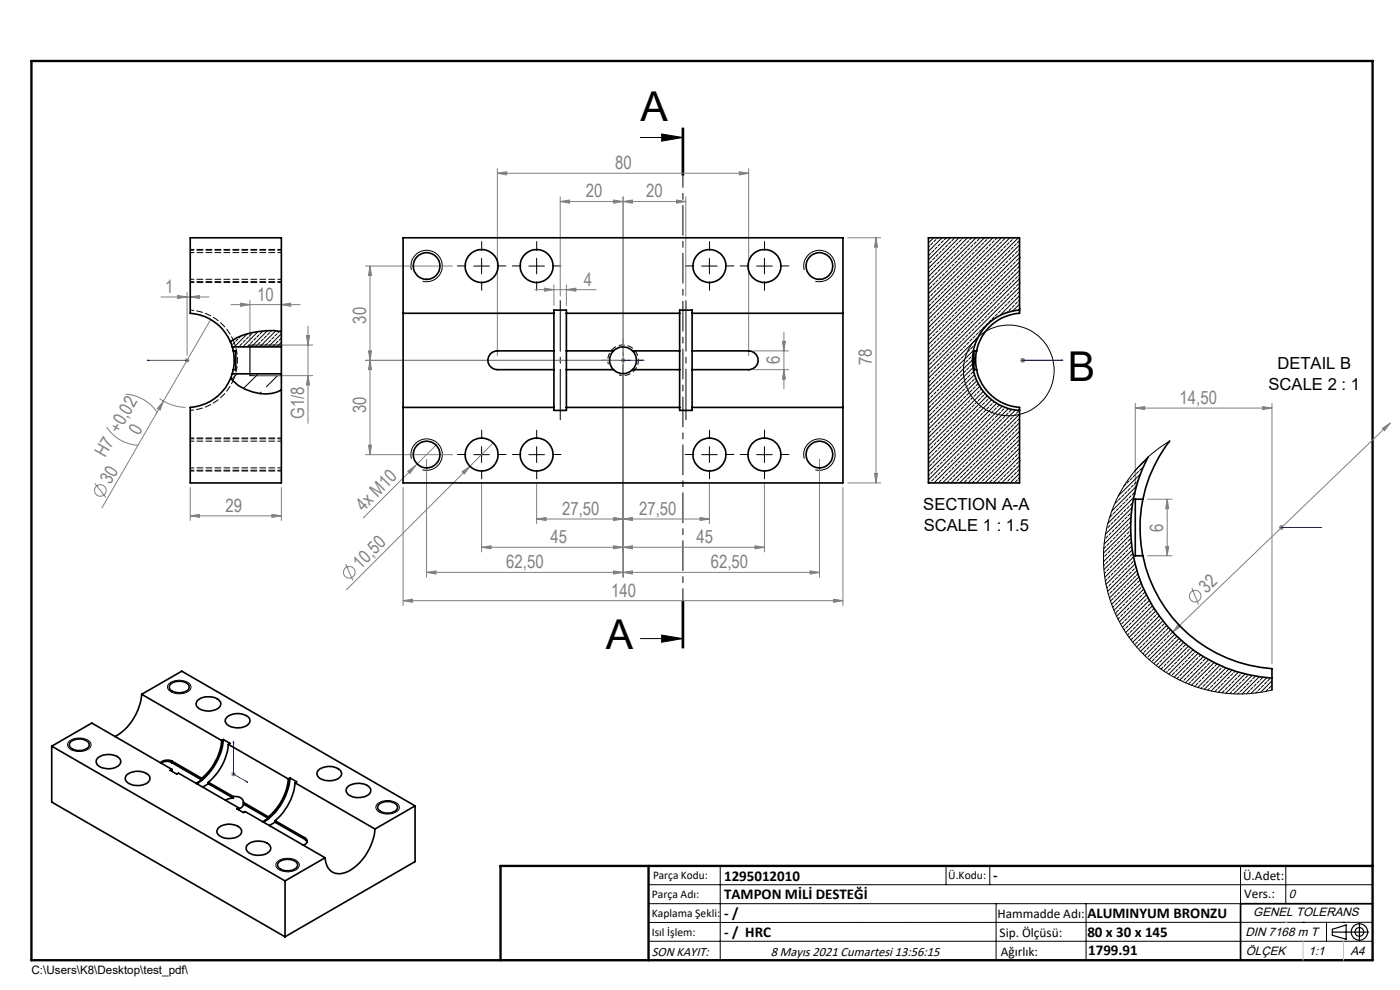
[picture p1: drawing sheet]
<svg xmlns="http://www.w3.org/2000/svg" width="297mm" height="210mm" viewBox="0 0 297 210" stroke-linecap="round" stroke-linejoin="round" font-family="sans-serif">
<g fill="none" stroke="#808080" stroke-width=".21">
<path d="M105.5 36.8l2-.4v.7zM105.5 35.8v39.6M105.5 36.8h53.3M156.8 36.4l2 .4-2 .3zM158.8 35.8v39.6M77.5 56.4h18.5M78.5 56.4v40M78.5 56.4l.3 2h-.6zM118.9 42.7l1.9-.3v.7zM118.9 41.8v21M130.2 42.4l2 .3-2 .4zM132.2 42.7l2-.3v.7z"/>
<path d="M132.2 41.8v33.6M143.5 42.4l2 .3-2 .4zM145.5 42.7h-26.6M145.5 41.8v21M179.8 50.4h7M185.8 50.4l.4 2h-.7zM185.8 50.4v52M34.1 63h10.2M37.7 62.7l2 .3-2 .3zM39.2 76.4h1M39.3 76.1l.7 .7M39.7 62v13.4"/>
<path d="M39.7 75.9v1M40 76.1l-.7 .7M40.4 63l1.9-.3v.6zM44.7 67.8l-10 17.3M49 64.6h14.7M51 64.3l2 .3-2 .4zM53 63.6v8.6M54 73.2h12.4M54 79.7h12.4M59.7 64.6l2-.3v.7zM59.7 63.6v8.6M65 71.2h.7l-.4 2z"/>
<path d="M65.3 69.2v20.6M65.3 79.7l.4 2h-.7zM77.5 76.4h53.7M78.2 74.4h.6l-.3 2zM78.5 76.4l.3 2h-.6zM113.5 61.4h13M115.5 61.1l2 .3-2 .4zM117.5 60.5v4.3M120.2 61.4l2-.3v.7zM120.2 60.5v4.3M131.7 76.4h1M131.8 76.1l.7 .7"/>
<path d="M132.2 77.4v45M132.2 75.9v1M132.5 76.1l-.7 .7M159.8 78.4h7.5M159.8 74.4h7.5M166 72.4h.6l-.3 2zM166.3 78.4l.3 2h-.6zM166.3 70.4v12M216.5 76.4h1M216.6 76.1l.7 .7M217 75.9v1M217.3 76.1l-.7 .7"/>
<path d="M22.6 90.6a8.5 8.5 0 0 0 6.8 3.9M26.6 83.6a8.6 8.6 0 0 1 6.8 3.9M33.8 84.6l.4 .2a10.1 10.1 0 0 0 5.2 1.6M34.7 85.1l-.7 1.9-.6-.3zM34.7 85.1l-13.1 22.6M77.5 96.4h18.5M78.2 94.4h.6l-.3 2zM86.5 100l1.7-1.2-1.2 1.6zM90.5 97.4v25M92.9 94.1l-15.9 15.8M99.7 98.9l-26.2 26.2M104.6 93.9l-4.9 5"/>
<path d="M173.8 97.4v25M240.8 86.6l2.1-.4v.7zM240.8 85.6v19.3M240.8 86.6h29M267.9 86.2l1.9 .4-1.9 .3zM269.8 85.6v55.2M293.3 90.9l1.6-1.2-1.2 1.7zM294.9 89.7l-46.1 44.4M20.1 102.5l2.3 3M40.4 109.4l1.9-.3v.6zM40.4 103.4v7M40.4 109.4h19.3"/>
<path d="M57.7 109.1l2 .3-2 .3zM59.7 103.4v7M73.3 119.7l1.6 3.4M85.5 103.4v25M98 100.1l1.7-1.2-1.2 1.6zM102.2 116.1l2-.3v.6zM102.2 102.6v14.5M102.2 116.1h60M113.8 110.1l2.1-.3v.6zM113.8 102.6v8.5M130.2 115.8l2 .3-2 .3zM130.2 109.8l2 .3-2 .3z"/>
<path d="M132.2 110.1l2-.3v.6zM132.2 116.1l2-.3v.6zM148.5 109.8l2 .3-2 .3zM150.5 110.1h-36.7M150.5 102.6v8.5M160.2 115.8l2 .3-2 .3zM162.2 102.6v14.5M178.8 103.4v25M179.8 102.4h7M185.5 100.4h.7l-.4 2zM243.5 117.9h5.1M243.5 105.9h5.1"/>
<path d="M247.3 115.9h.6l-.3 2zM247.6 105.9v12M247.6 105.9l.3 2h-.6zM271.4 111.9h.9M271.5 111.5l.7 .7M271.9 111.4v1M272.2 111.5l-.7 .7M85.5 127.4l2-.3v.7zM85.5 127.4h93.3M90.5 121.4l2-.3v.7zM90.5 121.4h83.3M130.2 121.1l2 .3-2 .4z"/>
<path d="M132.2 121.4l2-.3v.7zM171.8 121.1l2 .3-2 .4zM176.8 127.1l2 .3-2 .4zM250 132.5l.4 .4-1.6 1.2zM252.8 124.7l1.4 3.5M49 164.2h1M49.2 163.9l.7 .7M49.5 163.7v1M49.9 163.9l-.7 .7"/>
<circle cx="21.3" cy="104" r="1.24"/>
<circle cx="74.1" cy="121.4" r="1.23"/>
<circle cx="253.5" cy="126.5" r="1.22"/>
</g>
<g fill="none" stroke="#000" stroke-width=".21">
<path d="M135.9 29.2h9M140.4 28.4l4.5 .8-4.5 .7zM144.7 27.2v10M144.9 27.2v10M145.1 27.2v10M87.3 57.3a3.3 3.3 0 0 1 2.9-4.2 3.3 3.3 0 0 1 3.6 3.6 3.3 3.3 0 0 1-4.2 2.9M100.5 56.4h3.3M102.2 54.8v3.3M112.2 56.4h3.3M113.8 54.8v3.3M148.8 56.4h3.4M150.5 54.8v3.3"/>
<path d="M160.5 56.4h3.3M162.2 54.8v3.3M170.6 57.3a3.3 3.3 0 0 1 2.9-4.2 3.3 3.3 0 0 1 3.7 3.6 3.3 3.3 0 0 1-4.2 2.9M53 79.7h6.7M53 73.2h6.7M87.3 97.3a3.3 3.3 0 0 1 2.9-4.2 3.3 3.3 0 0 1 3.6 3.6 3.3 3.3 0 0 1-4.2 3M100.5 96.4h3.3M102.2 94.7v3.4M112.2 96.4h3.3M113.8 94.7v3.4M148.8 96.4h3.4M150.5 94.7v3.4"/>
<path d="M160.5 96.4h3.3M162.2 94.7v3.4M170.6 97.3a3.3 3.3 0 0 1 2.9-4.2 3.3 3.3 0 0 1 3.7 3.6 3.3 3.3 0 0 1-4.2 3M135.9 135.5h9M140.4 134.7l4.5 .8-4.5 .7zM144.7 127.5v10M144.9 127.5v10M145.1 127.5v10zM14.7 157.2a3.5 3.5 0 0 1 4.5 .3 1.16 1.16 0 0 1-1 1.7 3.3 3.3 0 0 1-3.7-.8 .93 .93 0 0 1 .2-1.2zM36 144.9a3.5 3.5 0 0 1 4.4 .4 1.16 1.16 0 0 1-1 1.6 3.4 3.4 0 0 1-3.7-.7 .9 .9 0 0 1 .3-1.3zM80.2 170.4a3.5 3.5 0 0 1 4.4 .4 1.14 1.14 0 0 1-1 1.6 3.4 3.4 0 0 1-3.7-.7 .97 .97 0 0 1 .3-1.3zM58.9 182.7a3.4 3.4 0 0 1 4.5 .3 1.39 1.39 0 0 1-1.4 1.8 2.98 2.98 0 0 1-3.5-1.1 .91 .91 0 0 1 .4-1z"/>
<path d="M137.6 187.7h153.6M137.6 191.7h153.6M137.6 199.7h153.6M152.8 183.7v20M200.7 183.7v4M210 183.7v4M211.3 191.7v12M230.4 191.7v12M263.2 183.7v20M272.8 183.7v8M276.4 195.6h.1M281.4 195.6v4.1"/>
<path d="M285 195.6h.1M291.2 195.6l-153.6 .1"/>
<circle cx="214" cy="78.6" r="9.6"/>
</g>
<g fill="none" stroke="#000" stroke-width=".25">
<path d="M53 73.2v6.5M282.6 197.7h7.8M282.6 197.1l3-.9v3l-3-.8zM288.4 195.8v3.8M106.2 203.7h185"/>
<circle cx="288.4" cy="197.7" r="1.74"/>
<circle cx="288.4" cy="197.7" r=".93"/>
</g>
<path d="M131.3 79.5a3.2 3.2 0 0 0 4.1-2.8 3.2 3.2 0 0 0-3.5-3.5 3.2 3.2 0 0 0-2.8 4" fill="none" stroke="#000" stroke-width=".21" stroke-dasharray="1.3 .6" stroke-dashoffset=".7" stroke-linecap="butt"/>
<g fill="none" stroke="#00f" stroke-width=".21">
<path d="M31.2 76.4h.4h-.4M31.2 76.4h8.5M39.6 76.4h.2zM39.7 76.4h.1M132.1 76.4h.2zM132.2 76.4h.1M132.2 76.4h4.2M136.4 76.4h-.4h.4M216.9 76.4h.2zM217 76.4h.1M217 76.4h8.5M225.5 76.4h-.5h.5"/>
<path d="M271.7 111.9h.3zM271.9 111.9h.1M271.9 111.9h8.4M280.3 111.9h-.4h.4M49.5 157.3l.1 .4-.1-.1zM49.5 157.3v6.9l3 1.7M52.2 165.7l.3 .2-.3-.1z"/>
</g>
<g fill="none" stroke="#000" stroke-width=".21" stroke-dasharray="15.2 1.3 1.3 1.3">
<path d="M98.9 56.4h-1.9M102.2 53.1v-1.9M102.2 59.7v1.9M105.5 56.4h1.9M110.5 56.4h-1.8M113.9 53.1v-1.9M113.9 59.7v1.9M117.2 56.4h1.8M147.2 56.4h-1.8M150.5 53.1v-1.9M150.5 59.7v1.9M153.9 56.4h1.8"/>
<path d="M158.9 56.4h-1.9M162.2 53.1v-1.9M162.2 59.7v1.9M165.5 56.4h1.9M98.9 96.4h-1.9M102.2 93.1v-1.9M102.2 99.7v1.9M105.5 96.4h1.9M110.5 96.4h-1.8M113.9 93.1v-1.9M113.9 99.7v1.9M117.2 96.4h1.8"/>
<path d="M147.2 96.4h-1.8M150.5 93.1v-1.9M150.5 99.7v1.9M153.9 96.4h1.8M158.9 96.4h-1.9M162.2 93.1v-1.9M162.2 99.7v1.9M165.5 96.4h1.9"/>
</g>
<path d="M128.9 76.4h-1.2M132.2 73.1v-1.2M132.2 79.7v1.2M135.5 76.4h1.2" fill="none" stroke="#808000" stroke-width=".21" stroke-dasharray="15.2 1.3 1.3 1.3"/>
<path d="M130.5 76.4h3.3M132.2 74.7v3.4" fill="none" stroke="#808000" stroke-width=".21"/>
<path d="M40.4 59.7h19.3M59.7 53.1h-19.3M40.4 99.7h19.3M59.7 93.1h-19.3" fill="none" stroke="#000" stroke-width=".21" stroke-dasharray="1.3 .6" stroke-dashoffset=".5"/>
<path d="M118.9 63.8v25.3M145.5 63.8v25.3" fill="none" stroke="#000" stroke-width=".21" stroke-dasharray="15.2 1.3 1.3 1.3" stroke-dashoffset="4.5"/>
<path d="M144.9 27.2v110.3" fill="none" stroke="#000" stroke-width=".21" stroke-dasharray="6.3 1.3 1.3 1.3" stroke-dashoffset="3.9"/>
<path d="M291.2 191.7h-28v12" fill="none" stroke="#000" stroke-width=".35"/>
<path d="M6.7 12.9h284.5v190.8h-284.5zM137.6 183.7v20M291.2 183.7h-185v20" fill="none" stroke="#000" stroke-width=".5"/>
<path d="M276.4 199.7v4M285 199.7v4" fill="none" stroke="#c0c0c0" stroke-width=".21"/>
<path d="M272.8 195.6h.1" fill="none" stroke="#c0c0c0" stroke-width=".25"/>
<path d="M140.4 28.4l4.5 .8-4.5 .7zM140.4 134.7l4.5 .8-4.5 .7z" fill="#000"/>
<g fill="#00f">
<path d="M136 76.4h.4zM132.1 76.4h.2z"/>
<path d="M271.7 111.9h.3zM279.9 111.9h.4zM271.7 111.9h.3zM279.9 111.9h.4zM52.2 165.7l.3 .2-.3-.1zM49.5 157.3l.1 .4-.1-.1z"/>
<path d="M216.9 76.4h.2zM225 76.4h.5zM216.9 76.4h.2zM225 76.4h.5z"/>
<path d="M39.6 76.4h.2zM31.2 76.4h.4z"/>
</g>
<g fill="#808080">
<path d="M98 100.1l1.7-1.2-1.2 1.6z"/>
<path d="M86.5 100l1.7-1.2-1.2 1.6z"/>
<path d="M34.7 85.1l-.7 1.9-.6-.3z"/>
<path d="M130.2 42.4l2 .3-2 .4zM118.9 42.7l1.9-.3v.7zM130.2 109.8l2 .3-2 .3zM113.8 110.1l2.1-.3v.6zM40.4 63l1.9-.3v.6zM37.7 62.7l2 .3-2 .3zM59.7 64.6l2-.3v.7zM51 64.3l2 .3-2 .4z"/>
<path d="M115.5 61.1l2 .3-2 .4zM120.2 61.4l2-.3v.7zM85.5 127.4l2-.3v.7zM176.8 127.1l2 .3-2 .4zM132.2 42.7l2-.3v.7zM143.5 42.4l2 .3-2 .4zM102.2 116.1l2-.3v.6zM130.2 115.8l2 .3-2 .3zM132.2 110.1l2-.3v.6zM148.5 109.8l2 .3-2 .3zM132.2 116.1l2-.3v.6zM160.2 115.8l2 .3-2 .3zM90.5 121.4l2-.3v.7zM130.2 121.1l2 .3-2 .4zM132.2 121.4l2-.3v.7zM171.8 121.1l2 .3-2 .4z"/>
<path d="M105.5 36.8l2-.4v.7zM156.8 36.4l2 .4-2 .3z"/>
<path d="M240.8 86.6l2.1-.4v.7zM267.9 86.2l1.9 .4-1.9 .3z"/>
<path d="M293.3 90.9l.4 .5 1.2-1.7zM250 132.5l-1.2 1.6 1.6-1.2z"/>
<path d="M185.5 100.4h.7l-.4 2zM185.8 50.4l.4 2h-.7zM78.2 74.4h.6l-.3 2zM78.5 56.4l.3 2h-.6z"/>
<path d="M247.3 115.9h.6l-.3 2zM247.6 105.9l.3 2h-.6z"/>
<path d="M166.3 78.4l.3 2h-.6zM166 72.4h.6l-.3 2z"/>
<path d="M78.5 76.4l.3 2h-.6zM78.2 94.4h.6l-.3 2zM65 71.2h.7l-.4 2zM65.3 79.7l.4 2h-.7z"/>
<path d="M40.4 109.4l1.9-.3v.6zM57.7 109.1l2 .3-2 .3z"/>
</g>
<g fill="none" stroke="#000" stroke-width=".35">
<path d="M48.9 72.5a10.1 10.1 0 0 0-8.5-6v-16.1h19.3v23.2M48.9 72.5l.4 1.1M49.3 79.3l-.4 .9M49.3 73.6l.2 .8M49.3 73.6h10.4M49.3 79.3h10.4M49.5 74.4h.5v4h-.5M49.5 78.4l-.2 .9M49.5 74.4a11.2 11.2 0 0 1 0 4M59.7 70.3a15.1 15.1 0 0 0-10.8 2.2M59.7 79.3v23.1h-19.3v-16a10 10 0 0 0 8.5-6.2M59.7 73.6v5.7"/>
<path d="M85.5 66.5v19.9M85.5 66.5v-16.1h93.3v16.1M85.5 66.5h32M117.5 66.5v7.9M117.5 74.4h-12a1.99 1.99 0 0 0-2 2 1.99 1.99 0 0 0 2 2h12M117.5 78.4v8M117.5 66.5v-.7h2.7v.7M117.5 74.4v4M120.2 78.4v8M120.2 66.5v7.9M120.2 74.4v4M120.2 66.5h24"/>
<path d="M120.2 74.4h9.9M120.2 78.4h9.9M130.1 78.4a2.81 2.81 0 0 0 4.1 0M130.1 74.4a2.85 2.85 0 0 1 4.1 0M130.1 74.4a2.85 2.85 0 0 0 0 4M134.2 74.4a2.85 2.85 0 0 1 0 4M134.2 74.4h10M134.2 78.4h10M144.2 78.4v8M144.2 66.5v7.9M144.2 66.5v-.7h2.6v.7M144.2 74.4v4"/>
<path d="M146.8 74.4h12a1.99 1.99 0 0 1 2 2 1.99 1.99 0 0 1-2 2h-12M146.8 66.5v7.9M146.8 78.4v8M146.8 74.4v4M146.8 66.5h32M178.8 66.5v19.9M207.2 74.4a9.9 9.9 0 0 1 9.1-7.9v-16.1h-19.3v52h19.3v-16a10 10 0 0 1-9.1-8M207.2 74.4a9.5 9.5 0 0 0 0 4M207.2 74.4h-.6v4h.6M216.3 65.8a10.7 10.7 0 0 0-10 10.6 10.7 10.7 0 0 0 10 10.7M48.9 80.2a9.7 9.7 0 0 0 9.8 3l1-.5M85.5 86.4v16h93.3v-16"/>
<path d="M85.5 86.4h32M117.5 86.4v.7h2.7v-.7M120.2 86.4h24M144.2 86.4v.7h2.6v-.7M146.8 86.4h32M243.6 96.9a32 32 0 0 0 26.2 47M248.1 93.5a30.1 30.1 0 0 0-5.6 12.4M242.5 117.9a29.9 29.9 0 0 0 27.3 23.9v4.6M242.5 105.9a30.2 30.2 0 0 0 0 12M242.5 105.9h-1.7v12h1.7M11 158.3v11.8l49.5 28.6M11 158.3l49.5 28.6"/>
<path d="M11 158.3l8.5-4.9 16.9 9.8M15.1 157.3a2.78 2.78 0 0 1 3.8 .5v.2a2.04 2.04 0 0 1-2.5 1.2 1.45 1.45 0 0 1-1.7-1.4zM30.1 147.3a11.7 11.7 0 0 1-5.7 8.9M30.1 147.3l16.9 9.8M30.1 147.3l8.5-4.9 49.5 28.5M36.1 145.3a3 3 0 0 1 3.9 0 1.12 1.12 0 0 1-1.2 1.6 2.65 2.65 0 0 1-2.9-.9zM42 148.5a3.8 3.8 0 0 1 4.6 .2 1.23 1.23 0 0 1-1 1.9 3.6 3.6 0 0 1-3.9-.8l-.1-.5zM47 157.1a12.2 12.2 0 0 1-4.2 8M47.4 156.9a12.7 12.7 0 0 1-5.6 9.4M47.4 156.9l1.4 .8-.4 .2M47.4 156.9l-.4 .2M48.2 152.1a3.8 3.8 0 0 1 4.6 .2 1.26 1.26 0 0 1-1 1.9 3.4 3.4 0 0 1-4-1.1 1.06 1.06 0 0 1 .4-1z"/>
<path d="M48.4 157.9a11.8 11.8 0 0 1-4.2 8M48.4 157.9l12.8 7.3M20.8 160.8a3.8 3.8 0 0 1 4.6 .1 1.27 1.27 0 0 1-1 1.9 3.6 3.6 0 0 1-3.9-.7l-.1-.3a.93 .93 0 0 1 .4-1zM27 164.3a3.7 3.7 0 0 1 4.6 .2 1.23 1.23 0 0 1-1 1.9 3.3 3.3 0 0 1-4-1v-.6zM36.4 161.4h-.1a2.24 2.24 0 0 0-2.3 .4M36.4 161.8l-.9-.3-.8 .1-.5 .2M36.4 163.2l-.3 .2 1.4 .8 .4-.2 12.7 7.3M36.4 163.2l.1 .4M36.4 161.4l6.4 3.7M36.4 161.8l6.4 3.6M36.4 161.4v.4M42.8 165.4l-1.2 .7"/>
<path d="M42.8 165.1v.3M44.2 165.9l5.3 3.1M44.2 166.3l5.3 3M44.2 166.3l-1.2 .7M44.2 165.9v.4M46.4 175.5a3.5 3.5 0 0 1 4.8 .5 1.52 1.52 0 0 1-1.6 1.8 3 3 0 0 1-3.6-1.2l.1-.5zM49.5 169a1.63 1.63 0 0 1 2.1 1.2M49.5 169.3l-.8 .1-.9 .3M49.5 169v.3M50.6 171.3l-.4 .2 1.4 .9 .4-.3 17 9.9M50.6 171.3v.5M51.6 170.6l-.3 .6-.7 .4"/>
<path d="M51.6 170.6l5.3 3M51.6 170.2l5.3 3.1M51.6 170.2v.4M52.6 179.1a3.8 3.8 0 0 1 4.6 .2 1.27 1.27 0 0 1-1 1.9 3.6 3.6 0 0 1-3.8-.8 1 1 0 0 1 .2-1.3zM56.9 173.6l-1.2 .7M56.9 173.3v.3M58.3 174.1l6.4 3.7M58.3 174.4l6.4 3.7M58.3 174.4l-1.2 .7M58.3 174.1v.3M61.2 165.2a12.1 12.1 0 0 1-4.3 8.1M61.5 165a12.5 12.5 0 0 1-5.6 9.4"/>
<path d="M61.5 165l-.3 .2M61.5 165l1.4 .8-.3 .2M62.6 166a12.1 12.1 0 0 1-4.3 8.1M62.6 166l17 9.9M64.7 177.8a.79 .79 0 0 1 .4 .9 .79 .79 0 0 1-.8 .5M64.7 178.1l.5 .5M64.7 177.8v.3M67.6 163.3a3.5 3.5 0 0 1 4.8 .5 1.51 1.51 0 0 1-1.6 1.7 3.1 3.1 0 0 1-3.5-1.1 .96 .96 0 0 1 .3-1.1zM73.8 166.9a3.6 3.6 0 0 1 4.8 .4 1.52 1.52 0 0 1-1.6 1.8 3 3 0 0 1-3.6-1.2l.1-.5zM79.6 175.9a11.1 11.1 0 0 1-6.5 9.2 2.94 2.94 0 0 1-4.1-2.5v-.6M80.3 170.8a2.96 2.96 0 0 1 3.9 0 .96 .96 0 0 1-.8 1.5 2.6 2.6 0 0 1-3.2-.8zM88.1 170.9v11.9l-27.6 15.9"/>
<path d="M88.1 170.9l-8.5 5M59.2 182.8a3.1 3.1 0 0 1 3.8 .2 1.15 1.15 0 0 1-1.2 1.6 2.62 2.62 0 0 1-2.9-.9v-.4zM60.5 186.9v11.8M69 182l-8.5 4.9"/>
<circle cx="90.5" cy="56.4" r="2.83"/>
<circle cx="102.2" cy="56.4" r="3.5"/>
<circle cx="113.8" cy="56.4" r="3.5"/>
<circle cx="150.5" cy="56.4" r="3.5"/>
<circle cx="162.2" cy="56.4" r="3.5"/>
<circle cx="173.8" cy="56.4" r="2.83"/>
<circle cx="90.5" cy="96.4" r="2.83"/>
<circle cx="102.2" cy="96.4" r="3.5"/>
<circle cx="113.8" cy="96.4" r="3.5"/>
<circle cx="150.5" cy="96.4" r="3.5"/>
<circle cx="162.2" cy="96.4" r="3.5"/>
<circle cx="173.8" cy="96.4" r="2.83"/>
</g>
<g fill="none" stroke="#000" stroke-width=".21">
<path d="M197 50.6h.1M197 56h.1M197.2 52.2l-.2 .2M197.2 57.6l-.2 .2M197.4 53.8l-.4 .4M197.4 59.2l-.4 .4M197.7 55.3l-.5 .5M197.9 51.5l-.5 .5M197.9 56.9l-.5 .5M198.1 50.4l-1.1 1.1M198.1 53.1l-.4 .4M198.1 58.5l-.4 .4"/>
<path d="M198.3 54.6l-.4 .5M198.5 50.8l-.4 .5M198.5 56.2l-.4 .5M198.8 52.4l-.5 .4M198.8 57.8l-.5 .4M199 50.4l-.2 .2M199 54l-.5 .4M199 59.4l-.5 .4M199.2 55.6l-.4 .4M199.5 51.7l-.5 .5M199.5 57.1l-.5 .5M199.7 53.3l-.5 .5"/>
<path d="M199.7 58.7l-.5 .5M199.8 50.4l-2.8 2.9M199.9 54.9l-.4 .4M200.1 51.1l-.4 .4M200.1 56.4l-.4 .5M200.3 52.6l-.4 .5M200.3 58l-.4 .5M200.6 54.2l-.5 .4M200.6 59.6l-.5 .4M200.8 50.4l-.5 .4M200.8 55.8l-.5 .4M201 52l-.4 .4"/>
<path d="M201 57.4l-.4 .4M201.3 53.5l-.5 .5M201.3 58.9l-.5 .5M201.5 55.1l-.5 .5M201.6 50.4l-4.6 4.7M201.7 51.3l-.4 .4M201.7 56.7l-.4 .4M201.9 52.8l-.4 .5M201.9 58.2l-.4 .5M202.1 54.4l-.4 .5M202.1 59.8l-.4 .5M202.4 50.6l-.5 .5"/>
<path d="M202.4 56l-.5 .4M202.6 52.2l-.5 .4M202.6 57.6l-.5 .4M202.8 53.8l-.4 .4M202.8 59.2l-.4 .4M203.1 55.3l-.5 .5M203.3 51.5l-.5 .5M203.3 56.9l-.5 .5M203.4 50.4l-6.4 6.5M203.5 53.1l-.4 .4M203.5 58.5l-.4 .4M203.7 54.6l-.4 .5"/>
<path d="M203.9 50.8l-.4 .5M203.9 56.2l-.4 .5M204.2 52.4l-.5 .4M204.2 57.8l-.5 .4M204.4 50.4l-.2 .2M204.4 54l-.5 .4M204.4 59.4l-.5 .4M204.6 55.6l-.4 .4M204.9 51.7l-.5 .5M204.9 57.1l-.5 .5M205.1 53.3l-.5 .5M205.1 58.7l-.5 .5"/>
<path d="M205.2 50.4l-8.2 8.3M205.3 54.9l-.4 .4M205.5 51.1l-.4 .4M205.5 56.4l-.4 .5M205.7 52.6l-.4 .5M205.7 58l-.4 .5M206 54.2l-.5 .4M206 59.6l-.5 .4M206.2 50.4l-.5 .4M206.2 55.8l-.5 .4M206.4 52l-.4 .4M206.4 57.4l-.4 .4"/>
<path d="M206.7 53.5l-.5 .5M206.7 58.9l-.5 .5M206.9 55.1l-.5 .5M207 50.4l-10 10.1M207.1 51.3l-.4 .4M207.1 56.7l-.4 .4M207.3 52.8l-.4 .5M207.3 58.2l-.4 .5M207.5 54.4l-.4 .5M207.5 59.8l-.4 .5M207.8 50.6l-.5 .5M207.8 56l-.5 .4"/>
<path d="M208 52.2l-.5 .4M208 57.6l-.5 .4M208.2 53.8l-.4 .4M208.2 59.2l-.4 .4M208.4 55.3l-.4 .5M208.7 51.5l-.5 .5M208.7 56.9l-.5 .5M208.8 50.4l-11.8 11.9M208.9 53.1l-.5 .4M208.9 58.5l-.5 .4M209.1 54.6l-.4 .5M209.3 50.8l-.4 .5"/>
<path d="M209.3 56.2l-.4 .5M209.5 52.4l-.4 .4M209.5 57.8l-.4 .4M209.7 50.4l-.2 .2M209.8 54l-.5 .4M209.8 59.4l-.5 .4M210 55.6l-.5 .4M210.2 51.7l-.4 .5M210.2 57.1l-.4 .5M210.5 53.3l-.5 .5M210.5 58.7l-.5 .5M210.6 50.4l-13.6 13.7"/>
<path d="M210.7 54.9l-.5 .4M210.9 51.1l-.4 .4M210.9 56.4l-.4 .5M211.1 52.6l-.4 .5M211.1 58l-.4 .5M211.3 54.2l-.4 .4M211.3 59.6l-.4 .4M211.5 50.4l-.4 .4M211.6 55.8l-.5 .4M211.8 52l-.5 .4M211.8 57.4l-.5 .4M212 53.5l-.4 .5"/>
<path d="M212 58.9l-.4 .5M212.3 55.1l-.5 .5M212.4 50.4l-15.4 15.5M212.5 51.3l-.5 .4M212.5 56.7l-.5 .4M212.7 52.8l-.4 .5M212.7 58.2l-.4 .5M212.9 54.4l-.4 .5M212.9 59.8l-.4 .5M213.1 50.6l-.4 .5M213.1 56l-.4 .4M213.4 52.2l-.5 .4"/>
<path d="M213.4 57.6l-.5 .4M213.6 53.8l-.5 .4M213.6 59.2l-.5 .4M213.8 55.3l-.4 .5M214.1 51.5l-.5 .5M214.1 56.9l-.5 .5M214.2 50.4l-17.2 17.3M214.3 53.1l-.5 .4M214.3 58.5l-.5 .4M214.5 54.6l-.4 .5M214.7 50.8l-.4 .5M214.7 56.2l-.4 .5"/>
<path d="M214.9 52.4l-.4 .4M214.9 57.8l-.4 .4M215.1 50.4l-.2 .2M215.2 54l-.5 .4M215.2 59.4l-.5 .4M215.4 55.6l-.5 .4M215.6 51.7l-.4 .5M215.6 57.1l-.4 .5M215.8 53.3l-.4 .5M215.8 58.7l-.4 .5M216 50.4l-19 19.1M216.1 54.9l-.5 .4"/>
<path d="M216.3 54.6h.1M216.3 52l-19.3 19.3M216.3 53.8l-19.3 19.3M216.3 55.6l-19.3 19.3M216.3 57.4l-19.3 19.3M216.3 59.1l-19.3 19.4M216.3 51.1l-.5 .4M216.3 52.8l-.2 .3M216.3 56.4l-.5 .5M216.3 58.2l-.2 .3M49.2 72.2l-.3 .4M49.8 72.6l-.4 .5"/>
<path d="M50.3 79.3l-1.2 1.2M50.4 71.9l-.4 .5M50.7 73.5l-.1 .1M51.1 71.3l-.4 .4M51.4 72.8l-.5 .5M52 72.2l-.4 .4M52.5 70.8l-2.8 2.8M52.7 71.5l-.5 .4M52.9 73.1l-.4 .4M53.4 70.8l-.5 .5M53.6 72.4l-.4 .4M53.7 70.5l-.1 .1"/>
<path d="M54.3 71.7l-.5 .5M54.5 73.3l-.3 .3M54.8 70.3l-3.3 3.3M54.8 79.3l-3.2 3.1M55 71l-.5 .5M55.2 72.6l-.5 .5M55.6 70.4l-.4 .4M55.8 71.9l-.4 .5M56.1 73.5l-.1 .1M56.5 71.3l-.4 .4M56.7 70.2l-3.4 3.4M56.8 72.8l-.5 .5"/>
<path d="M57.2 70.6l-.4 .4M57.4 72.2l-.4 .4M57.6 70.1l-.2 .3M58.1 71.5l-.5 .4M58.3 73.1l-.4 .4M58.5 70.2l-3.4 3.4M58.8 70.8l-.5 .5M58.8 79.8l-2.3 2.2M59 72.4l-.5 .4M59.3 70.3l-.3 .3M59.7 71.7l-.5 .5M59.7 70.8l-2.8 2.8"/>
<path d="M59.7 72.6l-1 1M59.7 73.5l-.1 .1M197 72.2h.1M197 77.6h.1M197 61.4h.1M197 66.8h.1M197.2 63l-.2 .2M197.2 68.4l-.2 .2M197.2 73.7l-.2 .3M197.2 79.1l-.2 .3M197.4 64.5l-.4 .5M197.4 69.9l-.4 .5"/>
<path d="M197.4 75.3l-.4 .5M197.7 60.7l-.5 .5M197.7 66.1l-.5 .5M197.7 71.5l-.5 .4M197.7 76.9l-.5 .4M197.9 62.3l-.5 .5M197.9 67.7l-.5 .4M197.9 73.1l-.5 .4M197.9 78.4l-.5 .5M198.1 63.8l-.4 .5M198.1 69.2l-.4 .5M198.1 74.6l-.4 .5"/>
<path d="M198.3 60l-.4 .5M198.3 65.4l-.4 .5M198.3 70.8l-.4 .5M198.3 76.2l-.4 .5M198.5 61.6l-.4 .4M198.5 67l-.4 .4M198.5 72.4l-.4 .4M198.5 77.8l-.4 .4M198.8 63.2l-.5 .4M198.8 68.6l-.5 .4M198.8 74l-.5 .4M198.8 79.3l-.5 .5"/>
<path d="M199 64.8l-.5 .4M199 70.2l-.5 .4M199 75.5l-.5 .5M199.2 61l-.4 .4M199.2 66.3l-.4 .5M199.2 71.7l-.4 .5M199.2 77.1l-.4 .5M199.5 62.5l-.5 .5M199.5 67.9l-.5 .5M199.5 73.3l-.5 .4M199.5 78.7l-.5 .4M199.7 64.1l-.5 .4"/>
<path d="M199.7 69.5l-.5 .4M199.7 74.9l-.5 .4M199.9 60.3l-.4 .4M199.9 65.6l-.4 .5M199.9 71l-.4 .5M199.9 76.4l-.4 .5M200.1 61.8l-.4 .5M200.1 67.2l-.4 .5M200.1 72.6l-.4 .5M200.1 78l-.4 .4M200.3 63.4l-.4 .4M200.3 68.8l-.4 .4"/>
<path d="M200.3 74.2l-.4 .4M200.3 79.6l-.4 .4M200.6 65l-.5 .4M200.6 70.4l-.5 .4M200.6 75.8l-.5 .4M200.8 61.2l-.5 .4M200.8 66.6l-.5 .4M200.8 71.9l-.5 .5M200.8 77.3l-.5 .5M201 62.8l-.4 .4M201 68.1l-.4 .5M201 73.5l-.4 .5"/>
<path d="M201 78.9l-.4 .4M201.3 64.3l-.5 .5M201.3 69.7l-.5 .5M201.3 75.1l-.5 .4M201.5 60.5l-.5 .5M201.5 65.9l-.5 .4M201.5 71.3l-.5 .4M201.5 76.7l-.5 .4M201.7 62l-.4 .5M201.7 67.4l-.4 .5M201.7 72.8l-.4 .5M201.7 78.2l-.4 .5"/>
<path d="M201.9 63.6l-.4 .5M201.9 69l-.4 .5M201.9 74.4l-.4 .5M201.9 79.8l-.4 .4M202.1 65.2l-.4 .4M202.1 70.6l-.4 .4M202.1 76l-.4 .4M202.4 61.4l-.5 .4M202.4 66.8l-.5 .4M202.4 72.2l-.5 .4M202.4 77.6l-.5 .4M202.6 63l-.5 .4"/>
<path d="M202.6 68.4l-.5 .4M202.6 73.7l-.5 .5M202.6 79.1l-.5 .5M202.8 64.5l-.4 .5M202.8 69.9l-.4 .5M202.8 75.3l-.4 .5M203.1 60.7l-.5 .5M203.1 66.1l-.5 .5M203.1 71.5l-.5 .4M203.1 76.9l-.5 .4M203.3 62.3l-.5 .5M203.3 67.7l-.5 .4"/>
<path d="M203.3 73.1l-.5 .4M203.3 78.4l-.5 .5M203.5 63.8l-.4 .5M203.5 69.2l-.4 .5M203.5 74.6l-.4 .5M203.7 60l-.4 .5M203.7 65.4l-.4 .5M203.7 70.8l-.4 .5M203.7 76.2l-.4 .5M203.9 61.6l-.4 .4M203.9 67l-.4 .4M203.9 72.4l-.4 .4"/>
<path d="M203.9 77.8l-.4 .4M204.2 63.2l-.5 .4M204.2 68.6l-.5 .4M204.2 74l-.5 .4M204.2 79.3l-.5 .5M204.4 64.8l-.5 .4M204.4 70.2l-.5 .4M204.4 75.5l-.5 .5M204.6 61l-.4 .4M204.6 66.3l-.4 .5M204.6 71.7l-.4 .5M204.6 77.1l-.4 .5"/>
<path d="M204.9 62.5l-.5 .5M204.9 67.9l-.5 .5M204.9 73.3l-.5 .4M204.9 78.7l-.5 .4M205.1 64.1l-.5 .4M205.1 69.5l-.5 .4M205.1 74.9l-.5 .4M205.3 60.3l-.4 .4M205.3 65.6l-.4 .5M205.3 71l-.4 .5M205.3 76.4l-.4 .5M205.5 61.8l-.4 .5"/>
<path d="M205.5 67.2l-.4 .5M205.5 72.6l-.4 .5M205.5 78l-.4 .4M205.7 63.4l-.4 .4M205.7 68.8l-.4 .4M205.7 74.2l-.4 .4M205.7 79.6l-.4 .4M206 65l-.5 .4M206 70.4l-.5 .4M206 75.8l-.5 .4M206.2 61.2l-.5 .4M206.2 66.6l-.5 .4"/>
<path d="M206.2 71.9l-.5 .5M206.2 77.3l-.5 .5M206.3 76.3l-9.3 9.3M206.3 75.4l-.1 .1M206.4 78l-9.4 9.4M206.4 62.8l-.4 .4M206.4 68.1l-.4 .5M206.4 73.5l-.4 .5M206.4 78.9l-.4 .4M206.5 74.3l-9.5 9.5M206.7 64.3l-.5 .5M206.7 69.7l-.5 .5"/>
<path d="M206.7 79.5l-9.7 9.7M206.8 73.1l-.1 .2M206.9 60.5l-.5 .5M206.9 65.9l-.5 .4M206.9 71.3l-.5 .4M207.1 62l-.4 .5M207.1 67.4l-.4 .5M207.3 63.6l-.4 .5M207.3 69l-.4 .5M207.5 71.5l-10.5 10.5M207.5 65.2l-.4 .4M207.5 70.6l-.4 .4"/>
<path d="M207.8 61.4l-.5 .4M207.8 66.8l-.5 .4M208 63l-.5 .4M208 68.4l-.5 .4M208.2 64.5l-.4 .5M208.2 69.9l-.4 .5M208.4 60.7l-.4 .5M208.4 66.1l-.4 .5M208.7 62.3l-.5 .5M208.7 67.7l-.5 .4M208.9 63.8l-.5 .5M208.9 69.2l-.5 .5"/>
<path d="M209.1 60l-.4 .5M209.1 65.4l-.4 .5M209.3 61.6l-.4 .4M209.3 67l-.4 .4M209.5 63.2l-.4 .4M209.5 68.6l-.4 .4M209.8 64.8l-.5 .4M210 61l-.5 .4M210 66.3l-.5 .5M210.2 62.5l-.4 .5M210.2 67.9l-.4 .5M210.5 64.1l-.5 .4"/>
<path d="M210.7 60.3l-.5 .4M210.7 65.6l-.5 .5M210.9 61.8l-.4 .5M210.9 67.2l-.4 .5M211.1 63.4l-.4 .4M211.3 65l-.4 .4M211.6 61.2l-.5 .4M211.6 66.6l-.5 .4M211.8 62.8l-.5 .4M212 64.3l-.4 .5M212.3 60.5l-.5 .5M212.3 65.9l-.5 .4"/>
<path d="M212.5 62l-.5 .5M212.7 63.6l-.4 .5M212.9 65.2l-.4 .4M213.1 61.4l-.4 .4M213.4 63l-.5 .4M213.6 64.5l-.5 .5M213.8 60.7l-.4 .5M213.8 66.1l-.2 .2M214.1 62.3l-.5 .5M214.3 63.8l-.5 .5M214.5 60l-.4 .5M214.5 65.4l-.4 .5"/>
<path d="M214.7 61.6l-.4 .4M214.9 63.2l-.4 .4M215.2 64.8l-.5 .4M215.4 61l-.5 .4M215.6 62.5l-.4 .5M215.8 64.1l-.4 .4M216.1 60.3l-.5 .4M216.1 65.6l-.2 .2M216.3 60h.1M216.3 65.4h.1M216.3 60.9l-19.3 19.3M216.3 62.7l-4.2 4.2"/>
<path d="M216.3 64.5l-1.5 1.5M216.3 61.8l-.5 .5M216.3 63.6l-.2 .2M55.4 83.2l-.3 .3M197 93.7h.1M197 82.9v.1M197 88.3v.1M197 99.1h.1M197.2 84.5l-.2 .3M197.2 89.9l-.2 .2M197.2 95.3l-.2 .2M197.4 80.7l-.4 .4"/>
<path d="M197.4 86.1l-.4 .4M197.4 91.5l-.4 .4M197.4 96.9l-.4 .4M197.7 82.3l-.5 .4M197.7 87.7l-.5 .4M197.7 93.1l-.5 .4M197.7 98.4l-.5 .5M197.9 83.8l-.5 .5M197.9 89.2l-.5 .5M197.9 94.6l-.5 .5M198.1 80l-.4 .5M198.1 85.4l-.4 .5"/>
<path d="M198.1 90.8l-.4 .5M198.1 96.2l-.4 .4M198.3 81.6l-.4 .4M198.3 87l-.4 .4M198.3 92.4l-.4 .4M198.3 97.7l-.4 .5M198.5 83.2l-.4 .4M198.5 88.5l-.4 .5M198.5 93.9l-.4 .5M198.5 99.3l-.4 .5M198.8 84.7l-.5 .5M198.8 90.1l-.5 .5"/>
<path d="M198.8 95.5l-.5 .4M199 80.9l-.5 .5M199 86.3l-.5 .4M199 91.7l-.5 .4M199 97.1l-.5 .4M199.2 82.5l-.4 .4M199.2 87.9l-.4 .4M199.2 93.3l-.4 .4M199.2 98.7l-.4 .4M199.5 84.1l-.5 .4M199.5 89.5l-.5 .4M199.5 94.9l-.5 .4"/>
<path d="M199.7 80.2l-.5 .5M199.7 85.6l-.5 .5M199.7 91l-.5 .5M199.7 96.4l-.5 .5M199.9 81.8l-.4 .5M199.9 87.2l-.4 .5M199.9 92.6l-.4 .5M199.9 98l-.4 .4M200.1 83.4l-.4 .4M200.1 88.8l-.4 .4M200.1 94.1l-.4 .5M200.1 99.5l-.4 .5"/>
<path d="M200.3 85l-.4 .4M200.3 90.3l-.4 .5M200.3 95.7l-.4 .5M200.6 81.1l-.5 .5M200.6 86.5l-.5 .5M200.6 91.9l-.5 .5M200.6 97.3l-.5 .4M200.8 82.7l-.5 .5M200.8 88.1l-.5 .4M200.8 93.5l-.5 .4M200.8 98.9l-.5 .4M201 84.3l-.4 .4"/>
<path d="M201 89.7l-.4 .4M201 95.1l-.4 .4M201.3 80.5l-.5 .4M201.3 85.9l-.5 .4M201.3 91.3l-.5 .4M201.3 96.6l-.5 .5M201.5 82l-.5 .5M201.5 87.4l-.5 .5M201.5 92.8l-.5 .5M201.5 98.2l-.5 .5M201.7 83.6l-.4 .5M201.7 89l-.4 .5"/>
<path d="M201.7 94.4l-.4 .5M201.7 99.8l-.4 .4M201.9 85.2l-.4 .4M201.9 90.6l-.4 .4M201.9 95.9l-.4 .5M202.1 81.4l-.4 .4M202.1 86.7l-.4 .5M202.1 92.1l-.4 .5M202.1 97.5l-.4 .5M202.4 82.9l-.5 .5M202.4 88.3l-.5 .5M202.4 93.7l-.5 .4"/>
<path d="M202.4 99.1l-.5 .4M202.6 84.5l-.5 .5M202.6 89.9l-.5 .4M202.6 95.3l-.5 .4M202.8 80.7l-.4 .4M202.8 86.1l-.4 .4M202.8 91.5l-.4 .4M202.8 96.9l-.4 .4M203.1 82.3l-.5 .4M203.1 87.7l-.5 .4M203.1 93.1l-.5 .4M203.1 98.4l-.5 .5"/>
<path d="M203.3 83.8l-.5 .5M203.3 89.2l-.5 .5M203.3 94.6l-.5 .5M203.5 80l-.4 .5M203.5 85.4l-.4 .5M203.5 90.8l-.4 .5M203.5 96.2l-.4 .4M203.7 81.6l-.4 .4M203.7 87l-.4 .4M203.7 92.4l-.4 .4M203.7 97.7l-.4 .5M203.9 83.2l-.4 .4"/>
<path d="M203.9 88.5l-.4 .5M203.9 93.9l-.4 .5M203.9 99.3l-.4 .5M204.2 84.7l-.5 .5M204.2 90.1l-.5 .5M204.2 95.5l-.5 .4M204.4 80.9l-.5 .5M204.4 86.3l-.5 .4M204.4 91.7l-.5 .4M204.4 97.1l-.5 .4M204.6 82.5l-.4 .4M204.6 87.9l-.4 .4"/>
<path d="M204.6 93.3l-.4 .4M204.6 98.7l-.4 .4M204.9 84.1l-.5 .4M204.9 89.5l-.5 .4M204.9 94.9l-.5 .4M205.1 80.2l-.5 .5M205.1 85.6l-.5 .5M205.1 91l-.5 .5M205.1 96.4l-.5 .5M205.3 81.8l-.4 .5M205.3 87.2l-.4 .5M205.3 92.6l-.4 .5"/>
<path d="M205.3 98l-.4 .4M205.5 83.4l-.4 .4M205.5 88.8l-.4 .4M205.5 94.1l-.4 .5M205.5 99.5l-.4 .5M205.7 85l-.4 .4M205.7 90.3l-.4 .5M205.7 95.7l-.4 .5M206 81.1l-.5 .5M206 86.5l-.5 .5M206 91.9l-.5 .5M206 97.3l-.5 .4"/>
<path d="M206.2 82.7l-.5 .5M206.2 88.1l-.5 .4M206.2 93.5l-.5 .4M206.2 98.9l-.5 .4M206.4 84.3l-.4 .4M206.4 89.7l-.4 .4M206.4 95.1l-.4 .4M206.7 80.5l-.5 .4M206.7 85.9l-.5 .4M206.7 91.3l-.5 .4M206.7 96.6l-.5 .5M206.9 82l-.5 .5"/>
<path d="M206.9 87.4l-.5 .5M206.9 92.8l-.5 .5M206.9 98.2l-.5 .5M207 80.1l-.1 .1M207.1 83.6l-.4 .5M207.1 89l-.4 .5M207.1 94.4l-.4 .5M207.1 99.8l-.4 .4M207.2 80.8l-10.2 10.2M207.3 85.2l-.4 .4M207.3 90.6l-.4 .4M207.3 95.9l-.4 .5"/>
<path d="M207.5 81.4l-.4 .4M207.5 86.7l-.4 .5M207.5 92.1l-.4 .5M207.5 97.5l-.4 .5M207.8 82.9l-.5 .5M207.8 88.3l-.5 .5M207.8 93.7l-.5 .4M207.8 99.1l-.5 .4M207.9 81.9l-10.9 10.9M208 84.5l-.5 .5M208 89.9l-.5 .4M208 95.3l-.5 .4"/>
<path d="M208.2 82.5l-.2 .2M208.2 86.1l-.4 .4M208.2 91.5l-.4 .4M208.2 96.9l-.4 .4M208.4 87.7l-.4 .4M208.4 93.1l-.4 .4M208.4 98.4l-.4 .5M208.6 83l-11.6 11.6M208.7 83.8l-.5 .5M208.7 89.2l-.5 .5M208.7 94.6l-.5 .5M208.9 85.4l-.5 .5"/>
<path d="M208.9 90.8l-.5 .5M208.9 96.2l-.5 .4M209 83.5l-.1 .1M209.1 87l-.4 .4M209.1 92.4l-.4 .4M209.1 97.7l-.4 .5M209.3 88.5l-.4 .5M209.3 93.9l-.4 .5M209.3 99.3l-.4 .5M209.4 84l-12.4 12.4M209.5 84.7l-.4 .5M209.5 90.1l-.4 .5"/>
<path d="M209.5 95.5l-.4 .4M209.8 86.3l-.5 .4M209.8 91.7l-.5 .4M209.8 97.1l-.5 .4M209.9 84.4l-.1 .1M210 87.9l-.5 .4M210 93.3l-.5 .4M210 98.7l-.5 .4M210.2 89.5l-.4 .4M210.2 94.9l-.4 .4M210.4 84.8l-13.4 13.4M210.5 85.6l-.5 .5"/>
<path d="M210.5 91l-.5 .5M210.5 96.4l-.5 .5M210.7 87.2l-.5 .5M210.7 92.6l-.5 .5M210.7 98l-.5 .4M210.9 85.2l-.2 .2M210.9 88.8l-.4 .4M210.9 94.1l-.4 .5M210.9 99.5l-.4 .5M211.1 90.3l-.4 .5M211.1 95.7l-.4 .5M211.3 86.5l-.4 .5"/>
<path d="M211.3 91.9l-.4 .5M211.3 97.3l-.4 .4M211.5 85.5l-14.5 14.5M211.6 88.1l-.5 .4M211.6 93.5l-.5 .4M211.6 98.9l-.5 .4M211.8 89.7l-.5 .4M211.8 95.1l-.5 .4M212 85.9l-.4 .4M212 91.3l-.4 .4M212 96.6l-.4 .5M212.3 87.4l-.5 .5"/>
<path d="M212.3 92.8l-.5 .5M212.3 98.2l-.5 .5M212.5 89l-.5 .5M212.5 94.4l-.5 .5M212.5 99.8l-.5 .4M212.6 86.2l-15.6 15.6M212.7 90.6l-.4 .4M212.7 95.9l-.4 .5M212.9 86.7l-.4 .5M212.9 92.1l-.4 .5M212.9 97.5l-.4 .5M213.1 88.3l-.4 .5"/>
<path d="M213.1 93.7l-.4 .4M213.1 99.1l-.4 .4M213.3 86.4l-.2 .1M213.4 89.9l-.5 .4M213.4 95.3l-.5 .4M213.6 91.5l-.5 .4M213.6 96.9l-.5 .4M213.8 87.7l-.4 .4M213.8 93.1l-.4 .4M213.8 98.4l-.4 .5M213.9 86.7l-15.7 15.7M214.1 89.2l-.5 .5"/>
<path d="M214.1 94.6l-.5 .5M214.3 90.8l-.5 .5M214.3 96.2l-.5 .4M214.5 87l-.4 .4M214.5 92.4l-.4 .4M214.5 97.7l-.4 .5M214.7 88.5l-.4 .5M214.7 93.9l-.4 .5M214.7 99.3l-.4 .5M214.9 90.1l-.4 .5M214.9 95.5l-.4 .4M215.2 91.7l-.5 .4"/>
<path d="M215.2 97.1l-.5 .4M215.4 87l-15.4 15.4M215.4 87.9l-.5 .4M215.4 93.3l-.5 .4M215.4 98.7l-.5 .4M215.6 89.5l-.4 .4M215.6 94.9l-.4 .4M215.8 91l-.4 .5M215.8 96.4l-.4 .5M216.1 87.2l-.5 .5M216.1 92.6l-.5 .5M216.1 98l-.5 .4"/>
<path d="M216.3 97.7h.1M216.3 87.9l-14.5 14.5M216.3 89.7l-12.7 12.7M216.3 91.5l-10.9 10.9M216.3 93.3l-9.2 9.1M216.3 95.1l-7.4 7.3M216.3 96.9l-5.6 5.5M216.3 98.7l-3.8 3.7M216.3 88.8l-.5 .4M216.3 90.5l-.2 .3M216.3 92.3v.1M216.3 94.1l-.5 .5"/>
<path d="M216.3 95.9l-.2 .3M216.3 99.5l-.5 .5M242.2 99.3l-.4 .5M242.6 98.9l-.2 .2M243.4 97.3l-2.7 2.6M248.1 93.5l-2.5 1.7-1.8 1.5-3.1 3.2-1.5 2-1.7 2.8-1.8 4.1-.7 2.2-.6 3.4-.3 2.6v2.7l.5 4.1 .6 2.6 1 2.8 1 2.1 1.5 2.7 3 3.9 1.6 1.6 2.5 2.1 2.1 1.4 2.4 1.3 4.5 1.7 2.6 .7 2.6 .4 2 .1 3.2-.1 4.6-.7M197.2 100.7l-.2 .2M197.4 102.3l-.2 .1M197.9 100l-.5 .5M198.1 101.6l-.4 .4M198.8 100.9l-.5 .4M199.5 100.2l-.5 .5"/>
<path d="M199.7 101.8l-.5 .5M200.3 101.1l-.4 .5M201 100.5l-.4 .4M201.3 102l-.5 .4M201.9 101.3l-.4 .5M202.6 100.7l-.5 .4M202.8 102.3l-.2 .1M203.3 100l-.5 .5M203.5 101.6l-.4 .4M204.2 100.9l-.5 .4M204.9 100.2l-.5 .5M205.1 101.8l-.5 .5"/>
<path d="M205.7 101.1l-.4 .5M206.4 100.5l-.4 .4M206.7 102l-.5 .4M207.3 101.3l-.4 .5M208 100.7l-.5 .4M208.2 102.3l-.2 .1M208.7 100l-.5 .5M208.9 101.6l-.5 .4M209.5 100.9l-.4 .4M210.2 100.2l-.4 .5M210.5 101.8l-.5 .5M211.1 101.1l-.4 .5"/>
<path d="M211.8 100.5l-.5 .4M212 102l-.4 .4M212.7 101.3l-.4 .5M213.4 100.7l-.5 .4M213.6 102.3l-.2 .1M214.1 100l-.5 .5M214.3 101.6l-.5 .4M214.9 100.9l-.4 .4M215.6 100.2l-.4 .5M215.8 101.8l-.4 .5M216.3 100.4l-2 2M216.3 102.2l-.2 .2"/>
<path d="M216.3 101.3l-.2 .3M234.1 118.2h.1M234.4 119.8l-.3 .2M234.6 115.9l-.5 .5M234.8 112.1l-.1 .1M234.8 117.5l-.4 .5M235 113.7l-.4 .5M235 119.1l-.4 .4M235.3 115.3l-.5 .4M235.5 111.5l-.5 .4M235.5 116.8l-.5 .5M235.7 113l-.4 .5"/>
<path d="M235.7 118.4l-.4 .5M235.9 109.2l-.4 .5M235.9 114.6l-.4 .4M235.9 120l-.4 .4M236.1 110.8l-.4 .4M236.1 116.2l-.4 .4M236.4 112.4l-.5 .4M236.4 117.7l-.5 .5M236.6 108.5l-.5 .5M236.6 113.9l-.5 .5M236.6 119.3l-.5 .5M236.8 110.1l-.4 .5"/>
<path d="M236.8 115.5l-.4 .4M237.1 106.3l-.5 .4M237.1 111.7l-.5 .4M237.1 117.1l-.5 .4M237.3 107.9l-.5 .4M237.3 113.2l-.5 .5M237.3 118.6l-.5 .5M237.5 109.4l-.4 .5M237.5 114.8l-.4 .5M237.7 105.6l-.4 .5M237.7 111l-.4 .5M237.7 116.4l-.4 .4"/>
<path d="M237.9 107.2l-.4 .4M237.9 112.6l-.4 .4M237.9 118l-.4 .4M238.2 108.8l-.5 .4M238.2 114.2l-.5 .4M238.2 119.5l-.5 .5M238.4 104.9l-.5 .5M238.4 110.3l-.5 .5M238.4 115.7l-.5 .5M238.6 106.5l-.4 .5M238.6 111.9l-.4 .5M238.6 117.3l-.4 .4"/>
<path d="M238.8 102.7l-.4 .4M238.8 108.1l-.4 .4M238.8 113.5l-.4 .4M238.8 118.9l-.4 .4M239.1 104.3l-.5 .4M239.1 109.7l-.5 .4M239.1 115l-.5 .5M239.3 105.8l-.5 .5M239.3 111.2l-.5 .5M239.3 116.6l-.5 .5M239.5 102l-.4 .5M239.5 107.4l-.4 .5"/>
<path d="M239.5 112.8l-.4 .4M239.5 118.2l-.4 .4M239.7 103.6l-.4 .5M239.7 109l-.4 .4M239.7 114.4l-.4 .4M239.7 119.8l-.4 .4M239.9 111.6l-5.8 5.7M239.9 112.5l-.2 .1M239.9 113.3l-5.8 5.8M239.9 110.7l-.4 .3M239.9 109.7l-5.7 5.7M240 105.2l-.5 .4"/>
<path d="M240 115.9l-.5 .5M240 115l-5.8 5.8M240 108.7v.1M240.1 107.7l-5.6 5.6M240.2 116.6l-5.8 5.8M240.2 101.3l-.5 .5M240.2 106.7l-.5 .5M240.2 117.5l-.5 .5M240.4 102.9l-.4 .5M240.4 119.1l-.4 .4M240.5 118.1l-5.9 5.9M240.5 105.5l-5.5 5.5"/>
<path d="M240.6 104.5l-.4 .4M240.8 119.6l-5.8 5.8M240.9 100.7l-.5 .4M241.1 103.2l-5.2 5.2M241.1 102.3l-.5 .4M241.5 101.9l-.2 .1M241.5 100l-.4 .5M242 100.5l-4.8 4.7M234.6 121.3l-.3 .3M234.8 122.9l-.3 .3M235 124.5l-.2 .2M235.3 120.7l-.5 .4"/>
<path d="M235.3 126l-.1 .1M235.5 122.2l-.5 .5M235.7 123.8l-.4 .4M235.9 125.4l-.4 .4M236.1 121.6l-.4 .4M236.1 127l-.4 .4M236.4 123.1l-.5 .5M236.4 128.5l-.3 .3M236.6 130.1h.1M236.6 124.7l-.5 .5M236.8 120.9l-.4 .4M236.8 126.3l-.4 .4"/>
<path d="M237.1 122.4l-.5 .5M237.1 127.8l-.5 .5M237.3 124l-.5 .5M237.3 129.4l-.5 .4M237.5 120.2l-.4 .5M237.5 125.6l-.4 .4M237.5 131l-.3 .3M237.7 121.8l-.4 .4M237.7 127.2l-.4 .4M237.9 123.4l-.4 .4M237.9 128.8l-.4 .4M238.2 124.9l-.5 .5"/>
<path d="M238.2 130.3l-.5 .5M238.4 121.1l-.5 .5M238.4 126.5l-.5 .5M238.4 131.9l-.5 .4M238.6 122.7l-.4 .4M238.6 128.1l-.4 .4M238.6 133.4l-.1 .2M238.8 124.2l-.4 .5M238.8 129.6l-.4 .5M239.1 120.4l-.5 .5M239.1 125.8l-.5 .5M239.1 131.2l-.5 .4"/>
<path d="M239.3 122l-.5 .4M239.3 127.4l-.5 .4M239.3 132.8l-.5 .4M239.5 123.6l-.4 .4M239.5 129l-.4 .4M239.5 134.4l-.3 .3M239.7 125.2l-.4 .4M239.7 130.6l-.4 .4M240 121.3l-.5 .5M240 126.7l-.5 .5M240 132.1l-.5 .5M240.2 122.9l-.5 .5"/>
<path d="M240.2 128.3l-.5 .5M240.2 133.7l-.5 .4M240.4 124.5l-.4 .4M240.4 129.8l-.4 .5M240.4 135.2l-.4 .5M240.6 120.7l-.4 .4M240.6 126l-.4 .5M240.6 131.4l-.4 .5M240.9 122.2l-.5 .5M240.9 127.6l-.5 .5M240.9 133l-.5 .4M241 120.3l-.1 .1"/>
<path d="M241.1 123.8l-.5 .4M241.1 129.2l-.5 .4M241.1 134.6l-.5 .4M241.2 121l-5.8 5.9M241.3 125.4l-.4 .4M241.3 130.8l-.4 .4M241.3 136.2l-.4 .4M241.4 121.7l-.3 .3M241.5 127l-.4 .4M241.5 132.3l-.4 .5M241.6 122.4l-5.8 5.8M241.8 123.1l-.5 .5"/>
<path d="M241.8 128.5l-.5 .5M241.8 133.9l-.5 .5M242 124.7l-.5 .5M242 130.1l-.5 .5M242 135.5l-.5 .4M242.1 123.7l-5.8 5.8M242.2 126.3l-.4 .4M242.2 131.6l-.4 .5M242.2 137l-.4 .5M242.4 124.3l-.2 .2M242.4 138.6h.1M242.4 127.8l-.4 .5"/>
<path d="M242.4 133.2l-.4 .5M242.6 124.9l-5.7 5.8M242.7 129.4l-.5 .4M242.7 134.8l-.5 .4M242.9 125.6l-.5 .4M242.9 131l-.5 .4M242.9 136.4l-.5 .4M243.1 127.2l-.4 .4M243.1 132.6l-.4 .4M243.1 138l-.4 .4M243.2 126.2l-5.7 5.7M243.3 128.8l-.4 .4"/>
<path d="M243.3 134.1l-.4 .5M243.5 126.8l-.2 .2M243.6 130.3l-.5 .5M243.6 135.7l-.5 .5M243.8 131.9l-.5 .4M243.8 137.3l-.5 .4M243.8 127.3l-5.7 5.8M244 128.1l-.4 .4M244 133.4l-.4 .5M244 138.8l-.4 .5M244.2 129.6l-.4 .5M244.2 135l-.4 .5"/>
<path d="M244.5 128.5l-5.7 5.7M244.5 131.2l-.5 .4M244.5 136.6l-.5 .4M244.7 132.8l-.5 .4M244.7 138.2l-.5 .4M244.8 129l-.3 .4M244.9 134.4l-.4 .4M244.9 139.7l-.4 .5M245.1 130.6l-.4 .4M245.1 135.9l-.4 .5M245.2 129.6l-5.7 5.6M245.4 132.1l-.5 .5"/>
<path d="M245.4 137.5l-.5 .5M245.5 130.1l-.1 .2M245.6 133.7l-.5 .4M245.6 139.1l-.5 .4M245.8 135.2l-.4 .5M245.9 130.7l-5.6 5.5M246 131.4l-.4 .5M246 136.8l-.4 .5M246.2 133l-.4 .4M246.2 138.4l-.4 .4M246.3 131.2h-.1M246.5 134.6l-.5 .4"/>
<path d="M246.5 140l-.5 .4M246.7 131.7l-5.6 5.5M246.7 136.2l-.5 .4M246.9 132.3l-.4 .5M246.9 137.7l-.4 .5M247.2 133.9l-.5 .5M247.2 139.3l-.5 .4M247.4 135.5l-.5 .4M247.5 132.7l-5.5 5.5M247.6 137l-.4 .5M247.8 133.2l-.4 .5M247.8 138.6l-.4 .5"/>
<path d="M248 134.8l-.4 .4M248.3 136.4l-.5 .4M248.4 133.6l-5.5 5.5M248.5 138l-.5 .4M248.7 134.1l-.4 .5M248.7 139.5l-.4 .5M249 135.7l-.5 .5M249.2 137.3l-.5 .4M249.2 134.5l-5.4 5.4M249.4 138.8l-.4 .5M249.6 135l-.4 .5M249.8 136.6l-.4 .4"/>
<path d="M250.1 138.2l-.5 .4M250.2 135.4l-5.4 5.3M250.3 139.7l-.5 .5M250.5 135.9l-.4 .5M250.8 137.5l-.5 .5M251 139.1l-.5 .4M251.1 136.3l-5.3 5.3M251.4 136.8l-.4 .5M251.6 138.4l-.4 .4M251.9 140l-.5 .4M252.1 137.1l-5.3 5.2M252.3 137.7l-.4 .5"/>
<path d="M252.6 139.3l-.5 .4M252.6 137.5h.1M253.1 137.8l-5.2 5.2M253.2 138.6l-.4 .5M253.6 138.2l-.2 .2M254.1 139.5l-.4 .5M254.2 138.6l-5.1 5M254.7 138.9l-.3 .4M255.3 139.3l-5 5M255.7 139.7l-.5 .5M256.4 139.9l-4.9 4.9M245.8 140.6l-.4 .5"/>
<path d="M246.7 141.5l-.4 .4M247.4 140.9l-.5 .4M247.6 142.4l-.2 .3M248 140.2l-.4 .4M248.3 141.8l-.5 .4M249 141.1l-.5 .4M249.2 142.7l-.5 .4M249.6 140.4l-.4 .5M249.8 142l-.4 .4M250.1 143.6l-.4 .4M250.5 141.3l-.4 .5M250.8 142.9l-.5 .4"/>
<path d="M251 144.5l-.1 .1M251.2 140.6l-.4 .5M251.4 142.2l-.4 .5M251.6 143.8l-.4 .4M252.1 141.5l-.5 .5M252.3 143.1l-.4 .5M252.6 144.7l-.5 .4M252.8 140.9l-.5 .4M253 142.4l-.4 .5M253.2 144l-.4 .5M253.4 145.6h.1M253.4 140.2l-.4 .4"/>
<path d="M253.7 141.8l-.5 .4M253.9 143.3l-.5 .5M254.1 144.9l-.4 .5M254.4 141.1l-.5 .4M254.6 142.7l-.5 .4M254.8 144.2l-.4 .5M255 140.4l-.4 .5M255 145.8l-.2 .2M255.2 142l-.4 .4M255.4 143.6l-.4 .4M255.7 145.1l-.5 .5M255.9 141.3l-.5 .5"/>
<path d="M256.2 142.9l-.5 .4M256.4 144.5l-.5 .4M256.6 140.6l-.4 .5M256.6 146l-.4 .4M256.8 142.2l-.4 .5M257 140.3l-.2 .1M257 143.8l-.4 .4M257.2 145.4l-.4 .4M257.5 141.5l-.5 .5M257.6 140.5l-4.8 4.8M257.7 143.1l-.5 .5M257.9 144.7l-.4 .4"/>
<path d="M258.2 140.9l-.5 .4M258.2 146.3l-.5 .4M258.4 142.4l-.5 .5M258.6 144l-.4 .5M258.8 141.1l-4.7 4.7M258.8 145.6l-.4 .4M259 141.8l-.4 .4M259.3 143.3l-.5 .5M259.4 141.4l-.1 .1M259.5 144.9l-.5 .5M259.7 146.5l-.4 .4M260 142.7l-.5 .4"/>
<path d="M260.1 141.7l-4.6 4.5M260.2 144.2l-.5 .5M260.4 145.8l-.4 .5M260.6 142l-.4 .4M260.8 143.6l-.4 .4M261.1 145.1l-.5 .5M261.3 146.7l-.4 .4M261.4 142.1l-4.5 4.5M261.5 142.9l-.4 .4M261.8 144.5l-.5 .4M262 146l-.5 .5M262 142.4l-.2 .3"/>
<path d="M262.4 143.8l-.4 .4M262.6 145.4l-.4 .4M262.7 142.6l-4.3 4.3M262.9 146.9l-.3 .3M263.1 143.1l-.5 .5M263.3 144.7l-.4 .4M263.4 142.8l-.1 .1M263.6 146.3l-.5 .4M264 144l-.4 .5M264.1 143l-4.1 4.1M264.2 145.6l-.4 .4M264.4 147.1v.1"/>
<path d="M264.7 143.3l-.5 .5M264.9 144.9l-.5 .5M265.1 146.5l-.4 .4M265.6 144.2l-.5 .5M265.6 143.3l-3.9 3.9M265.8 145.8l-.5 .5M266.2 143.6l-.4 .4M266.5 145.1l-.5 .5M266.7 146.7l-.3 .3M267.1 143.6l-3.6 3.6M267.1 144.5l-.4 .4M267.4 146l-.5 .5"/>
<path d="M267.8 143.8l-.4 .4M268 145.4l-.4 .4M268.7 144.7l-.4 .4M268.7 143.7l-3.3 3.4M268.9 146.3l-.4 .4M269.4 144l-.5 .5M269.6 145.6l-.4 .4M269.8 144.4l-2.4 2.5M269.8 146.2l-.1 .2M269.8 145.3v.1"/>
</g>
<path d="M40.4 59.2h19.3M40.4 59.9h19.3M59.7 53.6h-19.3M59.7 52.9h-19.3M49.5 72.1a10.7 10.7 0 0 0-9.1-6.3M40.4 99.2h19.3M40.4 99.9h19.3M59.7 93.6h-19.3M59.7 92.9h-19.3" fill="none" stroke="#000" stroke-width=".21" stroke-dasharray="1.3 .6" stroke-dashoffset=".5"/>
<path d="M40.4 87.1a10.7 10.7 0 0 0 9-6.3" fill="none" stroke="#000" stroke-width=".21" stroke-dasharray="1.3 .6" stroke-dashoffset=".6"/>
<path d="M49.3 79.3l.1-.4M49.4 80.8a10.7 10.7 0 0 0 .1-8.7" fill="none" stroke="#000" stroke-width=".21" stroke-dasharray="1.3 .6"/>
<path d="M49.5 74.4l-.2-.8" fill="none" stroke="#000" stroke-width=".21" stroke-dasharray="1.3 .6" stroke-dashoffset=".4"/>
<g font-size="8.7">
<text x="135.9" y="25.8">A</text>
<text x="226.5" y="80.8">B</text>
<text x="128.5" y="137.8">A</text>
</g>
<g font-size="3.9" fill="#808080">
<text x="130.5" y="35.9">80</text>
<text x="124.3" y="41.9">20</text>
<text x="137" y="41.9">20</text>
<text x="35.1" y="62.1">1</text>
<text x="54.5" y="63.8">10</text>
<text x="123.8" y="60.6">4</text>
<text x="77.7" y="68.6" transform="rotate(-90 77.7 68.6)">30</text>
<text x="165.4" y="77.2" transform="rotate(-90 165.4 77.2)">6</text>
<text x="185" y="77.5" transform="rotate(-90 185 77.5)">78</text>
<text x="64.5" y="88.9" transform="rotate(-90 64.5 88.9)">G1/8</text>
<text x="77.7" y="87.7" transform="rotate(-90 77.7 87.7)">30</text>
<text x="250.2" y="85.7">14,50</text>
<text x="29.5" y="92.4" transform="rotate(-60 29.5 92.4)">0</text>
<text x="22.3" y="97.2" transform="rotate(-60 22.3 97.2)">H7 +0,02</text>
<text x="23.5" y="102.9" transform="rotate(-60 23.5 102.9)">30</text>
<text x="47.8" y="108.5">29</text>
<text x="77.1" y="108.7" transform="rotate(-45 77.1 108.7)">4x M10</text>
<text x="119.2" y="109.2">27,50</text>
<text x="135.6" y="109.2">27,50</text>
<text x="246.8" y="112.8" transform="rotate(-90 246.8 112.8)">6</text>
<text x="116.8" y="115.2">45</text>
<text x="147.8" y="115.2">45</text>
<text x="76.5" y="120.9" transform="rotate(-45 76.5 120.9)">10,50</text>
<text x="107.4" y="120.5">62,50</text>
<text x="150.8" y="120.5">62,50</text>
<text x="255.9" y="126" transform="rotate(-44 255.9 126)">32</text>
<text x="129.6" y="126.5">140</text>
</g>
<g font-size="3.5">
<text x="269.1" y="82.8">SCALE 2 : 1</text>
<text x="271" y="78.2">DETAIL B</text>
<text x="195.9" y="108.2">SECTION A-A</text>
<text x="196" y="112.7">SCALE 1 : 1.5</text>
</g>
<g font-size="3.2">
<text x="153.6" y="186.8">1295012010</text>
<text x="153.6" y="190.8">TAMPON MİLİ DESTEĞİ</text>
<text x="210.7" y="186.6">-</text>
<text x="153.6" y="194.8">- /</text>
<text x="230.7" y="194.8">ALUMINYUM BRONZU</text>
<text x="153.6" y="198.8">- / HRC</text>
<text x="230.7" y="198.7">80 x 30 x 145</text>
<text x="230.8" y="202.6">1799.91</text>
</g>
<g font-size="2.8">
<text x="263.7" y="186.7">Ü.Adet:</text>
<text x="263.9" y="190.5">Vers.:</text>
<text x="211.6" y="194.8">Hammadde Adı:</text>
<text x="138.3" y="202.8">SON KAYIT:</text>
<text x="163.5" y="202.8">8 Mayıs 2021 Cumartesi 13:56:15</text>
<text x="212.1" y="198.7">Sip. Ölçüsü:</text>
<text x="212.3" y="202.7">Ağırlık:</text>
</g>
<g font-size="2.6">
<text x="273.4" y="190.4">0</text>
<text x="265.9" y="194.4">GENEL TOLERANS</text>
<text x="264.2" y="198.5">DIN 7168 m T</text>
<text x="264.3" y="202.6">ÖLÇEK</text>
<text x="277.6" y="202.6">1:1</text>
<text x="286.5" y="202.6">A4</text>
</g>
<g font-size="2.5">
<text x="138.3" y="190.5">Parça Adı:</text>
<text x="138.5" y="186.5">Parça Kodu:</text>
<text x="201.2" y="186.5">Ü.Kodu:</text>
<text x="138.3" y="194.5">Kaplama Şekli:</text>
<text x="138.3" y="198.6">Isıl İşlem:</text>
<text x="6.7" y="206.7">C:\Users\K8\Desktop\test_pdf\</text>
</g>
</svg>
